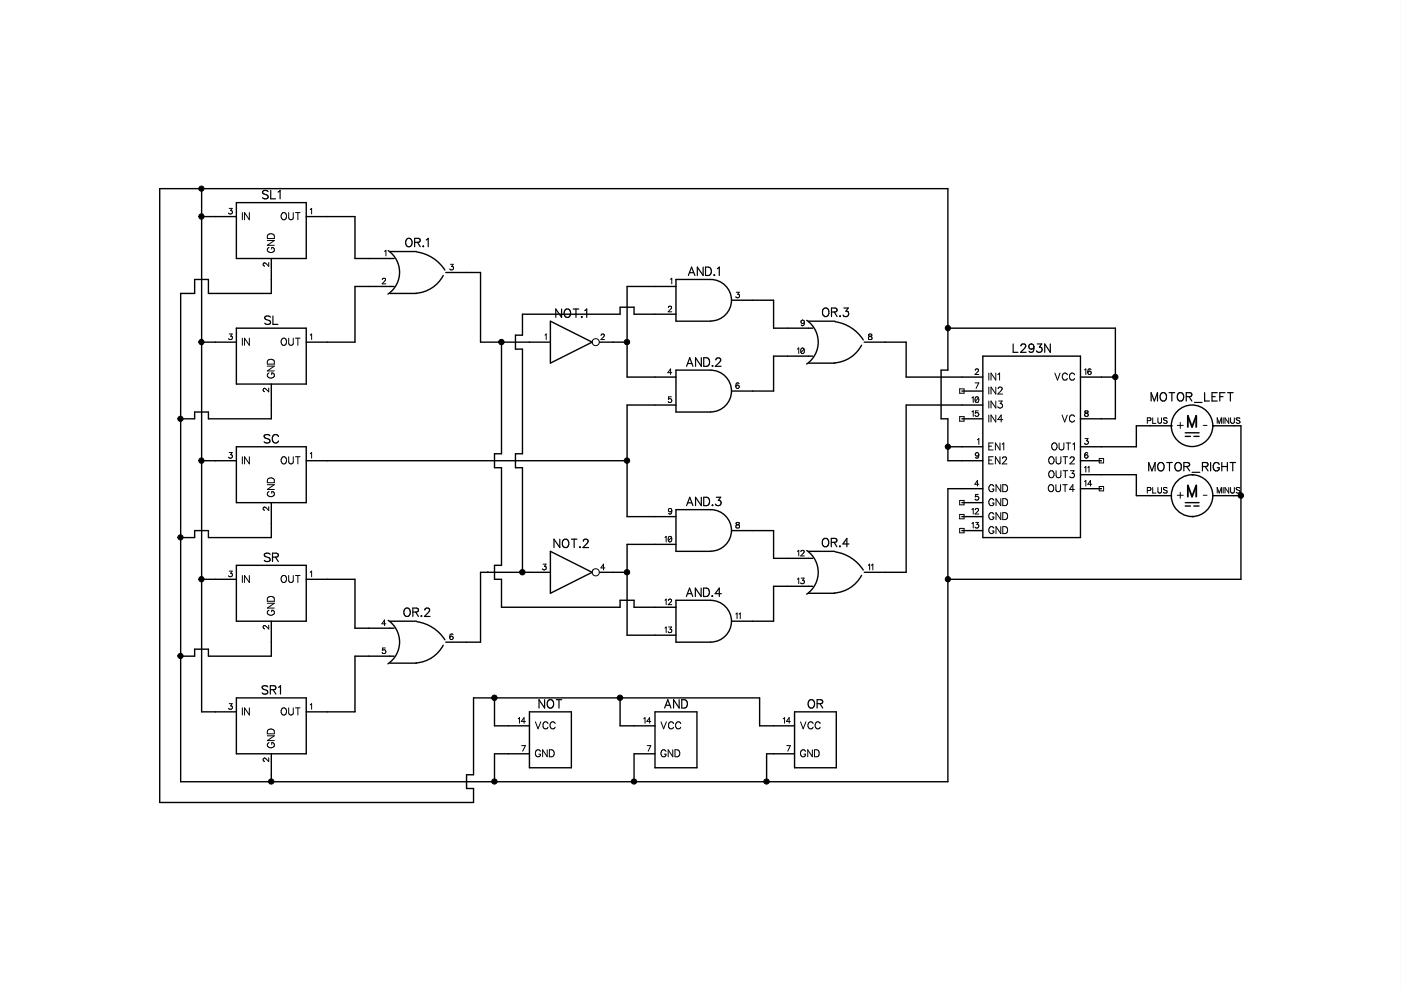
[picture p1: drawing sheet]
<svg xmlns="http://www.w3.org/2000/svg" width="297mm" height="210mm" viewBox="0 0 297 210" stroke-linecap="round" stroke-linejoin="round" font-family="sans-serif">
<g fill="#000" stroke="#000" stroke-width=".21">
<path d="M0 0h297v209.9h-297z"/>
<circle cx="42.7" cy="40" r=".55"/>
<circle cx="42.7" cy="45.9" r=".56"/>
<circle cx="42.7" cy="72.5" r=".56"/>
<circle cx="106.3" cy="72.5" r=".57"/>
<circle cx="132.9" cy="72.5" r=".57"/>
<circle cx="201" cy="69.6" r=".56"/>
<circle cx="236.5" cy="79.9" r=".57"/>
<circle cx="38.3" cy="88.8" r=".55"/>
<circle cx="42.7" cy="97.7" r=".56"/>
<circle cx="132.9" cy="97.7" r=".57"/>
<circle cx="201" cy="94.7" r=".55"/>
<circle cx="38.3" cy="113.9" r=".55"/>
<circle cx="263.1" cy="105.1" r=".57"/>
<circle cx="38.3" cy="139.1" r=".55"/>
<circle cx="42.7" cy="122.8" r=".56"/>
<circle cx="110.8" cy="121.3" r=".57"/>
<circle cx="132.9" cy="121.3" r=".57"/>
<circle cx="201" cy="122.8" r=".56"/>
<circle cx="104.8" cy="147.9" r=".57"/>
<circle cx="131.4" cy="147.9" r=".57"/>
<circle cx="57.5" cy="165.7" r=".56"/>
<circle cx="104.8" cy="165.7" r=".56"/>
<circle cx="134.4" cy="165.7" r=".56"/>
<circle cx="162.5" cy="165.7" r=".56"/>
</g>
<g fill="#fff" stroke="#fff" stroke-width=".21">
<path d="M0 0h296.9v209.9h-296.9z"/>
<path d="M12.9 0h271.2v209.9h-271.2z"/>
</g>
<g fill="none" stroke="#000" stroke-width=".3">
<path d="M42.7 40v110.9h7.4M42.7 45.9h7.4M50.1 43h14.8v11.8h-14.8zM57.5 54.8v7.4h-13.3v-2.9h-2.9v2.9h-3v103.5h162.7v-62.1h7.4M64.9 45.9h10.4v8.9h8.3M82.3 53.1a5.6 5.6 0 0 1 0 9.3M82.7 53.3h5.6M88.4 53.4a8.6 8.6 0 0 1 5.9 3.9M94 58.4a7.1 7.1 0 0 1-5.8 3.8M94.5 57.8h7.4v14.7h14.8M42.7 72.5h7.4M50.1 69.6h14.8v11.8h-14.8z"/>
<path d="M82.7 62.2h5.6M83.6 60.7h-8.3v11.8h-10.4M106.3 72.5h.1M106.3 72.5v23.7h-1.5v3h1.5v20.7h-1.5v2.9h1.5v6h25.2v-1.5h2.9v1.5h8.9M116.7 68.1l8.8 4.4-8.8 4.5zM127.1 72.5h5.9M133 72.5h.1M143.3 66.6h-8.9v-1.5h-2.9v1.5h-20.7v4.5h-1.5v2.9h1.5v22.2h-1.5v3h1.5v22.1M143.3 60.7h-10.3v19.3h10.3M150.7 68.1a4.4 4.4 0 0 0 4.4-4.4 4.4 4.4 0 0 0-4.4-4.4h-7.4v8.8h7.4M150.7 78.5h-7.4v8.9l7.4-.1a4.4 4.4 0 0 0 4.4-4.4 4.4 4.4 0 0 0-4.4-4.4M155.1 63.7h8.9v5.9h8.3"/>
<path d="M171 67.9a5.6 5.6 0 0 1 0 9.3M171.4 68.1h5.6M171.4 77h5.6M172.3 75.5h-8.3v7.4h-8.9M177.1 68.2a8.6 8.6 0 0 1 5.9 3.9M182.7 73.2a7.1 7.1 0 0 1-5.8 3.8M183.2 72.5h8.9v7.5h16.3M201 69.6h35.5v19.2h-7.4M208.4 75.5h20.7v38.5h-20.7zM229.1 80h7.4M236.5 80h.1M42.7 97.7h.1"/>
<path d="M42.7 97.7h7.4M50.1 94.7h14.8v11.9h-14.8zM57.5 81.4v7.4h-13.3v-1.4h-2.9v1.4h-3M64.9 97.7h68.1M143.3 85.9h-10.3v23.6h10.3M201 94.7h7.4M203.9 88.8h4.5M203.9 82.9h4.5M208.4 85.9h-16.3v35.4h-8.9M208.4 97.7h-7.4v-8.9h-1.5v-10.3h1.5v-38.5h-167.1v130.1h66.5v-2.9h-1.5v-2.9h1.5v-16.3h60.7v5.9h7.4M229.1 97.7h4.4M248.3 90.3h.1"/>
<path d="M248.3 90.3h-7.4v4.4h-11.8M251.3 91.8h2.9M251.3 92.5h1.1M253.1 92.5h1.1M257.2 90.3h.1M257.2 90.3h5.9v32.5h-62.1M50.1 119.9h14.8v11.8h-14.8zM57.5 106.6v7.4h-13.3v-1.5h-2.9v1.5h-3M116.7 116.9l8.8 4.4-8.8 4.5zM143.3 108.1h7.4a4.4 4.4 0 0 1 4.4 4.4 4.4 4.4 0 0 1-4.4 4.4h-7.4zM143.3 115.4h-10.3v19.3h10.3M155.1 112.5h8.9v5.9h8.3"/>
<path d="M171 116.7a5.6 5.6 0 0 1 0 9.3M171.4 116.9h5.6M177.1 117a8.6 8.6 0 0 1 5.9 3.9M203.9 109.5h4.5M203.9 112.5h4.5M203.9 106.6h4.5M229.1 100.6h11.8v4.5h7.4M229.1 103.6h4.4M251.3 106.6h2.9M251.3 107.3h1.1M252.8 100.6h.1M252.8 109.5h.1"/>
<path d="M253.1 107.3h1.1M257.2 105.1h5.9M263.1 105.1h.1M42.7 122.8h.1M42.7 122.8h7.4M57.5 131.7v7.4h-13.3v-1.5h-2.9v1.5h-3M64.9 122.8h10.4v10.4h8.3M82.3 131.5a5.6 5.6 0 0 1 0 9.2M82.7 131.7h5.6M83.6 139.1h-8.3v11.8h-10.4M88.4 131.8a8.6 8.6 0 0 1 5.9 3.8M94 136.8a7.1 7.1 0 0 1-5.8 3.8"/>
<path d="M103.4 121.3h.1M116.7 121.3h-14.8v14.9h-7.4M127.1 121.3h5.9M150.7 127.3a4.4 4.4 0 0 1 4.4 4.4 4.4 4.4 0 0 1-4.4 4.4M150.7 127.3h-7.4v8.9h7.4M171.4 125.8h5.6M172.3 124.3h-8.3v7.4h-8.9M182.7 122a7.1 7.1 0 0 1-5.8 3.7M50.1 148h14.8v11.8h-14.8zM57.5 159.8v5.9M82.7 140.6h5.6M104.8 148v5.9h7.5"/>
<path d="M112.3 159.8h-7.5v5.9M112.3 150.9h8.8v11.9h-8.8zM131.5 148h.1M131.5 148v5.9h7.4M138.9 159.8h-4.5v5.9M138.9 150.9h8.9v11.9h-8.9zM168.5 150.9h8.8v11.9h-8.8zM168.5 159.8h-6v5.9"/>
<circle cx="252.7" cy="90.3" r="4.4"/>
<circle cx="252.7" cy="105.1" r="4.4"/>
</g>
<path d="M251.8 90.5v-2.3l.9 2.3 .9-2.3v2.3M251.8 105.3v-2.4l.9 2.4 .9-2.4v2.4" fill="none" stroke="#000" stroke-width=".38"/>
<g fill="none" stroke="#000" stroke-width=".25">
<path d="M56.8 40.6a.67 .67 0 0 0-.6-.2 .67 .67 0 0 0-.5 .4l.1 .3 .9 .3 .1 .5a.78 .78 0 0 1-1.1 0M57.4 40.4v1.8h1M59 40.7l.4-.3v1.8M86.3 50.6a.88 .88 0 0 1 1.1 .6 .88 .88 0 0 1-.5 1.1 .93 .93 0 0 1-.9-.6 .93 .93 0 0 1 .3-1.1zM87.9 51.4l1-.1 .2-.3-.1-.3-.3-.2h-.8v1.8M88.5 51.4l.6 .9M89.6 52.2h.2zM90.4 50.9l.4-.4v1.8M145.9 58.4l.7-1.8 .7 1.8M146.2 57.8h.8M149.1 56.6v1.8l-1.3-1.8v1.8M149.6 56.6h.6a.95 .95 0 0 1 .6 .9 .95 .95 0 0 1-.6 .9h-.6z"/>
<path d="M151.4 58.3h.1zM152.1 57l.4-.4v1.8M57.4 67.3a.7 .7 0 0 0-1.3 .1l.2 .3 .9 .3 .2 .5a.82 .82 0 0 1-1.3 0M57.9 67v1.8h1M119.1 65.5v1.8l-1.3-1.8v1.8M119.8 65.8a.66 .66 0 0 1 .7-.3 .66 .66 0 0 1 .5 .7v.4a.68 .68 0 0 1-.7 .7 .68 .68 0 0 1-.7-.7zM121.5 65.5h1.2M122.1 65.5v1.8M123.3 67.2h.1zM124 65.9l.4-.4v1.8M145.6 77.7l.6-1.9 .7 1.9M145.8 77.1h.9"/>
<path d="M148.7 75.8v1.9l-1.2-1.9v1.9M149.2 75.8h.6a.98 .98 0 0 1 .7 1 .98 .98 0 0 1-.7 .9h-.6zM151.1 77.5v.2zM151.8 76.3l.3-.4 .6 .2a.55 .55 0 0 1-.2 .7l-.8 .9h1.2M174.6 65.6a.66 .66 0 0 1 .7-.3 .66 .66 0 0 1 .4 .7 .83 .83 0 0 1-.8 1.1 1.08 1.08 0 0 1-.3-1.5zM176.3 66.2l1-.1 .2-.3-.1-.3-.3-.2h-.8v1.8M176.9 66.2l.6 .9M178 67h.2zM178.9 65.3h.9l-.5 .7a.6 .6 0 0 1 .5 .9 .6 .6 0 0 1-1.1-.1M214.8 72.9v1.8h1M216.5 73.3l.3-.4 .6 .2a.55 .55 0 0 1-.2 .8l-.8 .8h1.2M219.2 73.5a.84 .84 0 0 1-.7 1.2l-.3-.2"/>
<path d="M219.9 72.9h1l-.5 .7a.59 .59 0 0 1 .4 1 .59 .59 0 0 1-1-.2M222.7 72.9v1.8l-1.2-1.8v1.8M57.2 92.4a.7 .7 0 0 0-1.2 .2l.2 .2 .6 .3a.43 .43 0 0 1 .4 .3 .43 .43 0 0 1-.1 .4 .86 .86 0 0 1-1.1-.1M59 92.6a.68 .68 0 0 0-.7-.5 .68 .68 0 0 0-.6 .7 .75 .75 0 0 0 .3 1 .75 .75 0 0 0 1-.1v-.2M243.6 99.8v-1.7l.6 1.7 .7-1.7v1.7M244.1 85v-1.7l.6 1.7 .7-1.7v1.7M245.8 98.1a.88 .88 0 0 1 1.1 .7 .88 .88 0 0 1-.6 1 .93 .93 0 0 1-.9-.6 .93 .93 0 0 1 .4-1.1zM246.1 83.5a.66 .66 0 0 1 .8-.2 .66 .66 0 0 1 .4 .6v.5a.68 .68 0 0 1-.7 .7 .68 .68 0 0 1-.6-.7zM247.4 98.1h1.1M247.9 83.3h1.2M248 98.1v1.7M248.5 83.3v1.7"/>
<path d="M249.4 98.1a.76 .76 0 0 1 .9 .2 .76 .76 0 0 1 .2 .9 .68 .68 0 0 1-.7 .7 .68 .68 0 0 1-.7-.7v-.5zM249.8 83.5a.66 .66 0 0 1 .7-.2 .66 .66 0 0 1 .5 .6v.5a.68 .68 0 0 1-.7 .7 .68 .68 0 0 1-.7-.7zM251 98.9l1-.1 .2-.2-.1-.4-.3-.1h-.8v1.7M251.5 84.1l1-.1 .2-.2-.1-.4-.3-.1h-.8v1.7M251.6 98.9l.6 .9M252.1 84.1l.6 .9M253.2 85.3h1.7M254.9 98.9l1.1-.1 .1-.2-.1-.4-.3-.1h-.8v1.7M255.4 83.3v1.7h1M255.5 98.9l.6 .9M256.7 98.1v1.7M257 84.1h.6"/>
<path d="M258.1 83.3h-1.1v1.7h1.1M258.5 98.5a.65 .65 0 0 0-.8-.4 .65 .65 0 0 0-.5 .6v.5a.64 .64 0 0 0 .7 .7 .64 .64 0 0 0 .6-.7h-.4M258.6 84.1h.7M259 98.9h1.2M259 98.1v1.7M259.7 83.3h-1.1v1.7M260.2 98.1v1.7M260.3 83.3h1.2M260.8 98.1h1.2M260.9 83.3v1.7M261.4 98.1v1.7M57.3 117.5a.7 .7 0 0 0-1.3 .2l.2 .3 .7 .2a.43 .43 0 0 1 .4 .3 .43 .43 0 0 1-.2 .5 .86 .86 0 0 1-1.1-.2"/>
<path d="M57.8 118.1l1-.1 .2-.2-.1-.3-.4-.2h-.7v1.8M58.4 118.1l.6 1M118.7 114.3v1.8l-1.2-1.8v1.8M119.4 114.6a.66 .66 0 0 1 .8-.3 .66 .66 0 0 1 .4 .7v.4a.68 .68 0 0 1-.7 .7 .68 .68 0 0 1-.7-.7zM121.1 114.3h1.2M121.7 114.3v1.8M123 115.9v.2zM123.7 114.7l.3-.4 .6 .2a.55 .55 0 0 1-.2 .7l-.8 .9h1.2M145.6 107.2l.6-1.8 .7 1.8M145.8 106.6h.9M148.7 105.4v1.8l-1.2-1.8v1.8M149.2 105.4h.6a.95 .95 0 0 1 .7 .9 .95 .95 0 0 1-.7 .9h-.6z"/>
<path d="M151 107.1h.2zM151.9 105.4h.9l-.5 .7a.61 .61 0 0 1 .4 1 .61 .61 0 0 1-1-.2M174.5 114.4a.66 .66 0 0 1 .8-.2 .66 .66 0 0 1 .4 .6v.4a.68 .68 0 0 1-.7 .7 .68 .68 0 0 1-.7-.7zM176.3 115l1-.1 .1-.2v-.4l-.4-.2h-.7v1.8M176.8 115l.6 .9M178 115.8h.2zM180 115.3h-1.3l.9-1.2v1.8M252.7 100.1h1.7M86 129a.89 .89 0 0 1 1 .6 .89 .89 0 0 1-.5 1.1 .93 .93 0 0 1-.9-.7 .93 .93 0 0 1 .4-1zM87.5 129.8l1-.1 .2-.3-.1-.3-.3-.2h-.8v1.8M88.1 129.8l.6 .9M89.4 130.5v.2z"/>
<path d="M90.1 129.3l.3-.4 .6 .2a.55 .55 0 0 1-.2 .8l-.8 .8h1.2M145.5 126.5l.7-1.8 .7 1.8M145.8 125.9h.8M148.7 124.7v1.8l-1.3-1.8v1.8M149.2 124.7h.6a.95 .95 0 0 1 .6 .9 .95 .95 0 0 1-.6 .9h-.6zM150.9 126.4h.2zM152.9 125.9h-1.3l.9-1.2v1.8M56.8 145.6a.67 .67 0 0 0-.7-.2 .67 .67 0 0 0-.5 .4l.1 .3 .9 .3 .2 .5a.78 .78 0 0 1-1.2 0M57.3 146.2l1-.1 .2-.2-.1-.3-.3-.2h-.8v1.8M57.9 146.2l.6 1M59 145.7l.5-.3v1.8M115.5 148.4v1.7l-1.2-1.7v1.7"/>
<path d="M116.4 148.4a.88 .88 0 0 1 1 .6 .88 .88 0 0 1-.5 1.1 .93 .93 0 0 1-.9-.6 .93 .93 0 0 1 .4-1.1zM117.9 148.4h1.2M118.5 148.4v1.7M140.9 150.1l.7-1.7 .7 1.7M141.2 149.5h.8M144 148.4v1.7l-1.2-1.7v1.7M144.5 148.4h.6a.95 .95 0 0 1 .7 .8 .95 .95 0 0 1-.7 .9h-.6zM171.7 148.4a.88 .88 0 0 1 1 .6 .88 .88 0 0 1-.5 1.1 .93 .93 0 0 1-.9-.6 .93 .93 0 0 1 .4-1.1zM173.2 149.2l1.1-.1 .1-.2-.1-.4-.3-.1h-.8v1.7M173.8 149.2l.6 .9"/>
<circle cx="218.7" cy="73.5" r=".55"/>
</g>
<g fill="none" stroke="#000" stroke-width=".21">
<path d="M48.6 44.2h.6l-.3 .5a.4 .4 0 0 1 .3 .6 .4 .4 0 0 1-.7-.1M51.4 45.1v1.5M52.9 45.1v1.5l-1-1.5v1.5M56.7 51h1.5l-1.5 1h1.5M56.9 49.7l.4-.1 .6 .1 .2 .2 .1 .7h-1.5v-.5zM57 55.7v.8l-1-.8-.2 .3v.2l.3 .2M57.1 52.5a.54 .54 0 0 0-.4 .6 .54 .54 0 0 0 .6 .4 .61 .61 0 0 0 .8-.2 .61 .61 0 0 0-.2-.8h-.3v.3M59.9 45.2a.73 .73 0 0 1 .8 .3 .73 .73 0 0 1-.1 .9 .72 .72 0 0 1-1-.2 .72 .72 0 0 1 .3-1zM61.2 45.1v1.1l.4 .4 .5-.2 .1-1.3M62.6 45.1h1M63.2 45.1v1.5M65.8 44.4l.3-.2v1.2"/>
<path d="M81.1 59.3a.36 .36 0 0 1 .3-.3 .36 .36 0 0 1 .3 .2l-.7 1h.8M81.5 53.3l.3-.2v1.2M95.5 56h.6l-.4 .5a.39 .39 0 0 1 .3 .6 .39 .39 0 0 1-.6-.1M142.2 59.2l.2-.2v1.2M48.6 70.8h.6l-.3 .5a.4 .4 0 0 1 .3 .6 .4 .4 0 0 1-.7-.1M51.4 71.7v1.5M52.9 71.7v1.5l-1-1.5v1.5M56.7 77.6h1.5l-1.5 1h1.5M56.9 76.3l.4-.1 .6 .1 .2 .2 .1 .7h-1.5v-.5zM57.1 79.1a.56 .56 0 0 0-.4 .6 .56 .56 0 0 0 .6 .5 .62 .62 0 0 0 .8-.3 .62 .62 0 0 0-.3-.8h-.2v.3M59.8 71.9a.61 .61 0 0 1 .8 0 .61 .61 0 0 1 .1 .7 .57 .57 0 0 1-.5 .6 .57 .57 0 0 1-.6-.6zM61.2 71.7v1.1l.4 .4 .5-.2 .1-1.3"/>
<path d="M62.6 71.7h1M63.2 71.7v1.5M65.8 71.1l.3-.3v1.2M115.6 71.1l.2-.3v1.2M127.4 71.1h.1M127.4 71.1l.3-.3h.2l.2 .3-.7 .9h.8M141.7 65.2l.2-.3 .4 .1v.3l-.6 .8h.7M142.4 79h-.8l.6-.8v1.2M156.1 62h.6l-.3 .4a.39 .39 0 0 1 .4 .3 .39 .39 0 0 1-.3 .5 .39 .39 0 0 1-.5-.3M169.1 74l.3-.2v1.2M170.5 74l-.3-.2-.3 .1-.1 .4v.4M170.5 74l-.1 .9h-.5l-.1-.2"/>
<path d="M170.5 74l-.7 .7M170.5 68.3a.58 .58 0 0 1-.4 .8l-.2-.2M184.2 71.9v-.4l.6-.3v-.2l-.2-.2-.4 .1v.2l.6 .4v.4M184.2 71.9v.1M184.2 72h.6M184.8 71.9v.1M206.8 78.5l.1-.2h.5v.4l-.7 .7h.8M209.6 79.1v1.5M211.1 79.1v1.5l-1-1.5v1.5M211.6 79.4l.3-.3v1.5M223.7 79.1l.5 1.5 .6-1.5M226.3 79.5a.54 .54 0 0 0-.6-.4 .54 .54 0 0 0-.5 .6 .61 .61 0 0 0 .2 .8 .61 .61 0 0 0 .8-.1l.1-.2"/>
<path d="M227.8 79.5a.54 .54 0 0 0-.6-.4 .54 .54 0 0 0-.5 .6 .61 .61 0 0 0 .3 .8 .61 .61 0 0 0 .8-.1v-.2M230 78.4l.2-.2v1.2M231.3 78.4l-.3-.2a.56 .56 0 0 0-.4 .8M48.6 96h.6l-.3 .4a.4 .4 0 0 1 .3 .7 .4 .4 0 0 1-.7-.2M51.4 96.8v1.6M52.9 96.8v1.6l-1-1.6v1.6M57 82.3v.8l-.9-.8a.36 .36 0 0 0-.3 .4 .36 .36 0 0 0 .3 .3M59.9 96.9a.73 .73 0 0 1 .8 .4 .73 .73 0 0 1-.1 .8 .72 .72 0 0 1-1-.2 .72 .72 0 0 1 .3-1zM61.2 96.8v1.1l.4 .5 .5-.3 .1-1.3M62.6 96.8h1M63.2 96.8v1.6M65.8 96.2l.3-.2v1.1"/>
<path d="M142.3 84.1h-.5l-.1 .5a.41 .41 0 0 1 .6 0 .41 .41 0 0 1 0 .6 .41 .41 0 0 1-.6-.1M156 82l.1 .2 .3 .2 .2-.1 .1-.3M156 82l.4-.4 .2 .1 .1 .3M156.7 81.3l-.3-.1a.57 .57 0 0 0-.4 .8M156.7 82h.1M203.5 82.4h.9v1h-.9zM203.5 88.3h.9v1h-.9zM206.1 84.4l.2-.3v1.2M206.1 87.3l.2-.2v1.2M206.7 81.2h.8l-.6 1.2M207.2 93.2l.3-.2v1.2M207.4 87.1h-.5l-.1 .5a.42 .42 0 0 1 .7 .1 .42 .42 0 0 1-.5 .6l-.3-.3"/>
<path d="M207.4 84.4v-.2h-.5l-.1 .9M207.4 84.4l.1 .4-.1 .5h-.5l-.1-.2M207.4 84.4l-.6 .7M207.5 96.4l-.1 .7h-.5v-.1M209.6 82.1v1.4M209.6 85v1.5M209.6 88v1.5M209.6 94.6h.6M209.6 97.6h.6M210.6 93.9h-1v1.5h1M210.6 96.8h-1v1.6h1M211.1 82.1v1.4l-1-1.4v1.4"/>
<path d="M211.1 85v1.5l-1-1.5v1.5M211.1 88v1.5l-1-1.5v1.5M211.6 82.4a.43 .43 0 0 1 .4-.4 .43 .43 0 0 1 .5 .4l-.2 .4-.7 .7h1M211.7 85h.8l-.4 .6a.5 .5 0 0 1 .3 .8 .5 .5 0 0 1-.8-.2M212 93.9v1.5l-1-1.5v1.5M212 96.8v1.6l-1-1.6v1.6M212.5 94.2l.3-.3v1.5M212.6 97.2l.2-.3h.4l.2 .2-.2 .5-.7 .8h1M212.6 89h-1l.7-1v1.5M222.6 96.9a.72 .72 0 0 1 .9 .4 .72 .72 0 0 1-.2 .8 .61 .61 0 0 1-.8 .1 .61 .61 0 0 1-.2-.8zM223.1 94.1a.7 .7 0 0 1 1 .2 .7 .7 0 0 1-.3 1 .7 .7 0 0 1-.8-.3 .7 .7 0 0 1 .1-.9zM223.9 96.8v1.1l.4 .5 .4-.1 .2-.4v-1.1"/>
<path d="M223.9 99.8v1.1a.52 .52 0 0 0 .5 .4 .52 .52 0 0 0 .5-.4v-1.1M224.5 93.9v1.1l.5 .4 .4-.1 .2-.3v-1.1M225.2 88l.5 1.5 .6-1.5M225.4 96.8h1M225.4 99.8h1M225.9 96.8v1.6M225.9 99.8v1.5M226 93.9h1M226.5 93.9v1.5M226.9 97.2l.3-.3 .5 .1 .1 .3-.2 .3-.8 .8h1M227 99.8h.7l-.4 .6a.5 .5 0 0 1 .5 .7 .5 .5 0 0 1-.8 .1l-.2-.2M227.5 94.2l.3-.3v1.5"/>
<path d="M227.8 88.3a.55 .55 0 0 0-.6-.3 .55 .55 0 0 0-.5 .5v.4a.55 .55 0 0 0 .5 .6 .55 .55 0 0 0 .6-.4M230 99.2l.2-.3v1.2M230 87.1v.3l.2 .1a.41 .41 0 0 1 .5 .3 .41 .41 0 0 1-.2 .5h-.3a.41 .41 0 0 1-.2-.5 .41 .41 0 0 1 .5-.3l.2-.1-.1-.3zM230 93h.7l-.4 .5a.39 .39 0 0 1 .4 .3 .39 .39 0 0 1-.3 .4 .39 .39 0 0 1-.4-.2M230.6 96.1l-.3-.1a.62 .62 0 0 0-.3 .8M230.6 99.2l.3-.3v1.2M233.1 97.2h.9v.9h-.9zM243.3 89.2l.6-.1 .1-.4-.7-.1v1.2M244.4 88.6v1.2h.7M245.5 88.6v1l.3 .2 .4-.2 .1-1M247.4 88.8l-.2-.2h-.4l-.1 .4 .7 .3v.3l-.2 .2-.5-.2M249.6 90.2h1.3"/>
<path d="M250.2 89.6v1.2M255.1 90.2h.8M258.1 89.8v-1.2l.4 1.2 .5-1.2v1.2M259.3 88.6v1.2M260.5 88.6v1.2l-.8-1.2v1.2M260.9 88.6v.8l.3 .4 .5-.2v-1M262.9 88.8l-.3-.2-.5 .2 .1 .2 .7 .4v.2l-.3 .2-.5-.2M56.7 102.8h1.5l-1.5 1h1.5M56.9 101.5l.4-.2 .6 .2 .2 .1 .1 .7h-1.5v-.5zM57 107.4v.8l-1-.7-.2 .2v.2l.3 .3M57.1 104.2a.54 .54 0 0 0-.4 .7 .54 .54 0 0 0 .6 .4 .61 .61 0 0 0 .8-.2 .61 .61 0 0 0-.2-.8l-.3-.1v.4M115.1 119.6h.7l-.4 .5a.39 .39 0 0 1 .4 .3 .39 .39 0 0 1-.3 .5 .39 .39 0 0 1-.5-.3"/>
<path d="M141 113.9l.2-.2v1.2M142.4 113.9v.5l-.1 .4-.3 .1-.3-.2M142.4 113.9l-.1-.1h-.5l-.1 .9M142.4 113.9l-.7 .8M142.4 108.2a.54 .54 0 0 1-.4 .8l-.2-.2M156.1 110.8v.3l.6 .3v.5h-.6v-.5l.6-.4v-.2zM169.1 116.9l.3-.2v1.2M169.8 116.9l.2-.2 .5 .1v.3l-.7 .8h.7M184.1 119.9l.3-.3v1.2M184.8 119.9l.3-.3v1.2M203.5 106.1h.9v.9h-.9zM203.5 109.1h.9v.9h-.9z"/>
<path d="M203.5 112h.9v1h-.9zM206.1 108l.2-.2v1.2M206.1 111l.2-.2v1.2M206.8 108.1l.1-.3h.5v.5l-.7 .7h.8M206.9 110.8h.5l-.3 .4a.4 .4 0 0 1 .3 .6 .4 .4 0 0 1-.7-.1M207.4 104.8h-.5l-.1 .5 .2-.1a.42 .42 0 0 1 .5 .3 .42 .42 0 0 1-.3 .5 .42 .42 0 0 1-.5-.2M207.5 102.7h-.8l.5-.8v1.2M210.7 103.1a.54 .54 0 0 0-.6-.3 .54 .54 0 0 0-.5 .6 .61 .61 0 0 0 .3 .8 .61 .61 0 0 0 .8-.2v-.3h-.3M210.7 106.1a.55 .55 0 0 0-.6-.4 .55 .55 0 0 0-.5 .6 .61 .61 0 0 0 .3 .8 .61 .61 0 0 0 .8-.1v-.3h-.3M210.7 109a.55 .55 0 0 0-.6-.3 .55 .55 0 0 0-.5 .5v.4a.53 .53 0 0 0 .6 .6 .53 .53 0 0 0 .5-.6h-.3M210.7 112a.55 .55 0 0 0-.6-.3 .55 .55 0 0 0-.5 .5v.4a.53 .53 0 0 0 .6 .5 .53 .53 0 0 0 .5-.5h-.3M212.2 102.8v1.4l-1-1.4v1.4"/>
<path d="M212.2 105.7v1.5l-1-1.5v1.5M212.2 108.7v1.5l-1-1.5v1.5M212.2 111.7v1.4l-1-1.4v1.4M212.6 102.8h.5a.79 .79 0 0 1 .5 .7 .79 .79 0 0 1-.5 .7h-.5zM212.6 105.7h.5a.78 .78 0 0 1 .5 .8 .78 .78 0 0 1-.5 .7h-.5zM212.6 108.7h.5a.78 .78 0 0 1 .5 .7 .78 .78 0 0 1-.5 .8h-.5zM212.6 111.7h.5a.78 .78 0 0 1 .5 .7 .78 .78 0 0 1-.5 .7h-.5zM222.4 103a.61 .61 0 0 1 .8-.1 .61 .61 0 0 1 .2 .8 .61 .61 0 0 1-.8 .5 .61 .61 0 0 1-.3-.8zM222.5 100a.72 .72 0 0 1 1 .2 .72 .72 0 0 1-.3 1 .73 .73 0 0 1-.9-.3 .73 .73 0 0 1 .2-.9zM223.9 102.8v1a.49 .49 0 0 0 .5 .4 .49 .49 0 0 0 .4-.4v-1M225.3 102.8h1M225.8 102.8v1.4"/>
<path d="M227.8 103.8h-1.1l.8-1v1.4M230 102.1l.2-.2v1.2M231.5 102.7h-.9l.6-.8v1.2M233.1 103.1h.9v1h-.9zM243.3 104l.6-.1v-.5h-.6v1.1M244.4 103.4v1.1h.7M245.5 103.4v1l.3 .1 .4-.1 .1-1M247.4 103.5l-.2-.1-.5 .1 .1 .3 .6 .3v.4h-.5l-.2-.1M249.6 105h1.3M250.2 104.4v1.2M255.1 105h.8M258.1 104.5v-1.1l.4 1.1 .5-1.1v1.1"/>
<path d="M259.3 103.4v1.1M260.5 103.4v1.1l-.8-1.1v1.1M260.9 103.4v.8l.3 .3 .5-.1v-1M262.9 103.5l-.3-.1-.5 .1 .1 .3 .7 .4v.2l-.3 .1-.5-.1M48.6 121.1h.6l-.3 .5a.4 .4 0 0 1 .3 .6 .4 .4 0 0 1-.7-.1M51.4 122v1.5M52.9 122v1.5l-1-1.5v1.5M56.7 127.9h1.5l-1.5 1h1.5M56.9 126.6l.4-.1 .6 .1 .2 .2 .1 .7h-1.5v-.5zM57 132.6v.8l-1-.8-.2 .3v.2l.3 .2M57.1 129.4a.54 .54 0 0 0-.4 .6 .54 .54 0 0 0 .6 .4 .61 .61 0 0 0 .8-.2 .61 .61 0 0 0-.2-.8h-.3v.3M59.9 122.1a.7 .7 0 0 1 .9 .6 .7 .7 0 0 1-.9 .7l-.3-.5v-.3z"/>
<path d="M61.2 122v1.1l.4 .4 .5-.2 .1-1.3M62.6 122h1M63.2 122v1.5M65.8 121.3l.3-.2v1.2M81.7 137.4h-.6v.5a.43 .43 0 0 1 .6-.1 .43 .43 0 0 1-.1 .7 .43 .43 0 0 1-.6-.2M81.8 132.3h-.8l.5-.8v1.1M95.4 135.2v.2l.3 .2M95.7 135.6h.1M95.7 134.9h.1M95.7 134.9l-.3 .3M95.7 134.9l.4 .3-.1 .2-.3 .2M96 134.6l-.3-.2a.57 .57 0 0 0-.3 .8"/>
<path d="M128.3 120.4h-.9l.6-.8v1.2M141 127.3l.2-.3v1.2M141 133.2l.2-.3v1.2M141.7 127.3l.2-.3 .4 .1v.4l-.6 .7h.7M141.8 132.9h.6l-.4 .5h.3M142.3 133.4l.1 .1M142.4 133.5a.42 .42 0 0 1-.1 .6 .42 .42 0 0 1-.6-.2M156 130.2l.3-.2v1.2M156.7 130.2l.3-.2v1.2M169.1 122.8l.3-.2v1.2M169.9 122.6h.6l-.3 .4a.39 .39 0 0 1 .3 .7 .39 .39 0 0 1-.7-.2M48.6 149.2h.6l-.3 .5a.4 .4 0 0 1 .3 .6 .4 .4 0 0 1-.7-.1"/>
<path d="M51.4 150.1v1.5M52.9 150.1v1.5l-1-1.5v1.5M56.7 156h1.5l-1.5 1h1.5M56.9 154.7l.4-.1 .6 .1 .2 .2 .1 .7h-1.5v-.5zM57.1 157.4a.56 .56 0 0 0-.4 .7 .56 .56 0 0 0 .6 .4 .62 .62 0 0 0 .8-.2 .62 .62 0 0 0-.3-.9h-.2v.4M59.9 150.2a.72 .72 0 0 1 .9 .3 .72 .72 0 0 1-.2 .9 .72 .72 0 0 1-1-.2 .72 .72 0 0 1 .3-1zM61.2 150.1v1.1l.4 .4 .5-.2 .1-1.3M62.6 150.1h1M63.2 150.1v1.5M65.8 149.4l.3-.2v1.2M109.9 152.4l.2-.2v1.1M110.6 158.1h.8l-.6 1.2"/>
<path d="M111.4 153h-.9l.6-.8v1.1M113.5 153l.6 1.5 .6-1.5M114.6 159.3a.55 .55 0 0 0-.6-.3 .55 .55 0 0 0-.5 .5v.4a.53 .53 0 0 0 .5 .6 .53 .53 0 0 0 .6-.6h-.4M116 159v1.5l-1-1.5v1.5M116.2 153.4a.6 .6 0 0 0-.9-.3 .6 .6 0 0 0-.2 .9 .55 .55 0 0 0 .5 .5 .55 .55 0 0 0 .6-.3M116.5 159h.5a.78 .78 0 0 1 .5 .7 .78 .78 0 0 1-.5 .8h-.5zM117.7 153.4a.56 .56 0 0 0-.6-.4 .56 .56 0 0 0-.5 .6 .62 .62 0 0 0 .3 .9 .62 .62 0 0 0 .8-.3M136.5 152.4l.3-.2v1.1M137.2 158.1h.8l-.6 1.2M138 153h-.9l.6-.8v1.1M140.1 153l.6 1.5 .6-1.5M141.2 159.3a.55 .55 0 0 0-.6-.3 .55 .55 0 0 0-.5 .5v.4a.53 .53 0 0 0 .6 .6 .53 .53 0 0 0 .5-.6h-.3"/>
<path d="M142.6 159v1.5l-.9-1.5v1.5M142.8 153.4a.6 .6 0 0 0-.8-.3 .6 .6 0 0 0-.2 .9 .55 .55 0 0 0 .4 .5 .55 .55 0 0 0 .6-.3M143.1 159h.5a.78 .78 0 0 1 .5 .7 .78 .78 0 0 1-.5 .8h-.5zM144.3 153.4a.56 .56 0 0 0-.6-.4 .56 .56 0 0 0-.5 .6 .62 .62 0 0 0 .3 .9 .62 .62 0 0 0 .8-.3M166 152.4l.3-.2v1.1M166.8 158.1h.8l-.6 1.2M167.6 153h-.9l.6-.8v1.1M169.7 153l.6 1.5 .6-1.5M170.8 159.3a.55 .55 0 0 0-.6-.3 .55 .55 0 0 0-.5 .5v.4a.53 .53 0 0 0 .6 .6 .53 .53 0 0 0 .5-.6h-.3M172.2 159v1.5l-.9-1.5v1.5M172.4 153.4a.56 .56 0 0 0-.6-.4 .56 .56 0 0 0-.5 .6 .62 .62 0 0 0 .3 .9 .62 .62 0 0 0 .8-.3M172.7 159h.5a.81 .81 0 0 1 .5 .7 .81 .81 0 0 1-.5 .8h-.5z"/>
<path d="M173.9 153.4a.54 .54 0 0 0-.6-.4 .54 .54 0 0 0-.5 .6 .61 .61 0 0 0 .2 .8 .61 .61 0 0 0 .8-.1l.1-.1M57 160.7v.8l-.9-.8a.36 .36 0 0 0-.3 .3 .36 .36 0 0 0 .3 .4"/>
<circle cx="126.3" cy="72.5" r=".75"/>
<circle cx="170.2" cy="68.2" r=".36"/>
<circle cx="231" cy="79" r=".37"/>
<circle cx="207.2" cy="96.3" r=".37"/>
<circle cx="230.3" cy="96.8" r=".37"/>
<circle cx="142.1" cy="108.2" r=".37"/>
<circle cx="126.3" cy="121.3" r=".76"/>
</g>
<g font-size="4.3">
<text x="251.6" y="91.2">M</text>
<text x="251.6" y="106">M</text>
</g>
<g font-size="3.2">
<text x="55.5" y="42.7">SL1</text>
<text x="85.9" y="52.9">OR.1</text>
<text x="145.8" y="59">AND.1</text>
<text x="56" y="69.3">SL</text>
<text x="117.7" y="67.8">NOT.1</text>
<text x="174.2" y="67.6">OR.3</text>
<text x="214.7" y="75.2">L293N</text>
<text x="145.4" y="78.2">AND.2</text>
<text x="243.9" y="85.6">MOTOR_LEFT</text>
<text x="55.9" y="94.5">SC</text>
<text x="243.4" y="100.4">MOTOR_RIGHT</text>
<text x="145.4" y="107.8">AND.3</text>
<text x="55.9" y="119.6">SR</text>
<text x="117.3" y="116.6">NOT.2</text>
<text x="174.2" y="116.5">OR.4</text>
<text x="85.5" y="131.2">OR.2</text>
<text x="145.4" y="127">AND.4</text>
<text x="55.4" y="147.7">SR1</text>
<text x="114.1" y="150.7">NOT</text>
<text x="140.8" y="150.7">AND</text>
<text x="171.2" y="150.7">OR</text>
</g>
<g font-size="2.7">
<text x="51.3" y="47">IN</text>
<text x="59.5" y="47">OUT</text>
<text x="58.6" y="53.6" transform="rotate(-90 58.6 53.6)">GND</text>
<text x="51.3" y="73.7">IN</text>
<text x="59.5" y="73.7">OUT</text>
<text x="58.6" y="80.3" transform="rotate(-90 58.6 80.3)">GND</text>
<text x="209.6" y="81.1">IN1</text>
<text x="223.5" y="81.1">VCC</text>
<text x="209.6" y="84">IN2</text>
<text x="209.6" y="87">IN3</text>
<text x="209.6" y="89.9">IN4</text>
<text x="225.1" y="89.9">VC</text>
<text x="209.6" y="95.8">EN1</text>
<text x="222.9" y="95.8">OUT1</text>
<text x="249.5" y="91.4">+</text>
<text x="255" y="91.4">-</text>
<text x="51.3" y="98.8">IN</text>
<text x="59.5" y="98.8">OUT</text>
<text x="209.6" y="98.8">EN2</text>
<text x="222.2" y="98.8">OUT2</text>
<text x="222.2" y="101.8">OUT3</text>
<text x="58.6" y="105.4" transform="rotate(-90 58.6 105.4)">GND</text>
<text x="209.6" y="104.7">GND</text>
<text x="209.6" y="107.7">GND</text>
<text x="222.2" y="104.7">OUT4</text>
<text x="249.5" y="106.2">+</text>
<text x="255" y="106.2">-</text>
<text x="209.6" y="110.6">GND</text>
<text x="209.6" y="113.6">GND</text>
<text x="51.3" y="123.9">IN</text>
<text x="59.5" y="123.9">OUT</text>
<text x="58.6" y="130.5" transform="rotate(-90 58.6 130.5)">GND</text>
<text x="51.3" y="152">IN</text>
<text x="59.5" y="152">OUT</text>
<text x="113.4" y="155">VCC</text>
<text x="140" y="155">VCC</text>
<text x="169.6" y="155">VCC</text>
<text x="58.6" y="158.6" transform="rotate(-90 58.6 158.6)">GND</text>
<text x="113.4" y="160.9">GND</text>
<text x="140" y="160.9">GND</text>
<text x="169.6" y="160.9">GND</text>
</g>
<g font-size="2.1">
<text x="48.4" y="45.8">3</text>
<text x="65.7" y="45.8">1</text>
<text x="57.3" y="56.5" transform="rotate(-90 57.3 56.5)">2</text>
<text x="81.4" y="54.6">1</text>
<text x="95.3" y="57.6">3</text>
<text x="80.9" y="60.5">2</text>
<text x="142.1" y="60.5">1</text>
<text x="155.9" y="63.5">3</text>
<text x="141.6" y="66.5">2</text>
<text x="169.7" y="69.4">9</text>
<text x="48.4" y="72.4">3</text>
<text x="65.7" y="72.4">1</text>
<text x="115.5" y="72.4">1</text>
<text x="127.3" y="72.4">2</text>
<text x="169" y="75.3">10</text>
<text x="184" y="72.4">8</text>
<text x="57.3" y="83.2" transform="rotate(-90 57.3 83.2)">2</text>
<text x="141.5" y="79.8">4</text>
<text x="155.9" y="82.7">6</text>
<text x="206.6" y="79.8">2</text>
<text x="206.6" y="82.7">7</text>
<text x="229.9" y="79.8">16</text>
<text x="141.6" y="85.7">5</text>
<text x="206" y="85.7">10</text>
<text x="206" y="88.6">15</text>
<text x="229.9" y="88.6">8</text>
<text x="207.2" y="94.6">1</text>
<text x="229.9" y="94.6">3</text>
<text x="243.2" y="90.1">PLUS</text>
<text x="258" y="90.1">MINUS</text>
<text x="48.4" y="97.5">3</text>
<text x="65.7" y="97.5">1</text>
<text x="206.7" y="97.5">9</text>
<text x="229.9" y="97.5">6</text>
<text x="229.9" y="100.5">11</text>
<text x="206.6" y="103.4">4</text>
<text x="206.6" y="106.4">5</text>
<text x="229.9" y="103.4">14</text>
<text x="243.2" y="104.9">PLUS</text>
<text x="258" y="104.9">MINUS</text>
<text x="57.3" y="108.3" transform="rotate(-90 57.3 108.3)">2</text>
<text x="141.6" y="109.4">9</text>
<text x="155.9" y="112.3">8</text>
<text x="206" y="109.4">12</text>
<text x="206" y="112.3">13</text>
<text x="140.9" y="115.3">10</text>
<text x="169" y="118.2">12</text>
<text x="48.4" y="122.7">3</text>
<text x="65.7" y="122.7">1</text>
<text x="114.9" y="121.2">3</text>
<text x="127.3" y="121.2">4</text>
<text x="169" y="124.1">13</text>
<text x="184" y="121.2">11</text>
<text x="140.9" y="128.6">12</text>
<text x="155.9" y="131.5">11</text>
<text x="57.3" y="133.4" transform="rotate(-90 57.3 133.4)">2</text>
<text x="80.9" y="133">4</text>
<text x="95.3" y="136">6</text>
<text x="140.9" y="134.5">13</text>
<text x="80.9" y="138.9">5</text>
<text x="48.4" y="150.8">3</text>
<text x="65.7" y="150.8">1</text>
<text x="109.8" y="153.7">14</text>
<text x="136.4" y="153.7">14</text>
<text x="166" y="153.7">14</text>
<text x="57.3" y="161.6" transform="rotate(-90 57.3 161.6)">2</text>
<text x="110.5" y="159.6">7</text>
<text x="137.1" y="159.6">7</text>
<text x="166.7" y="159.6">7</text>
</g>
</svg>
